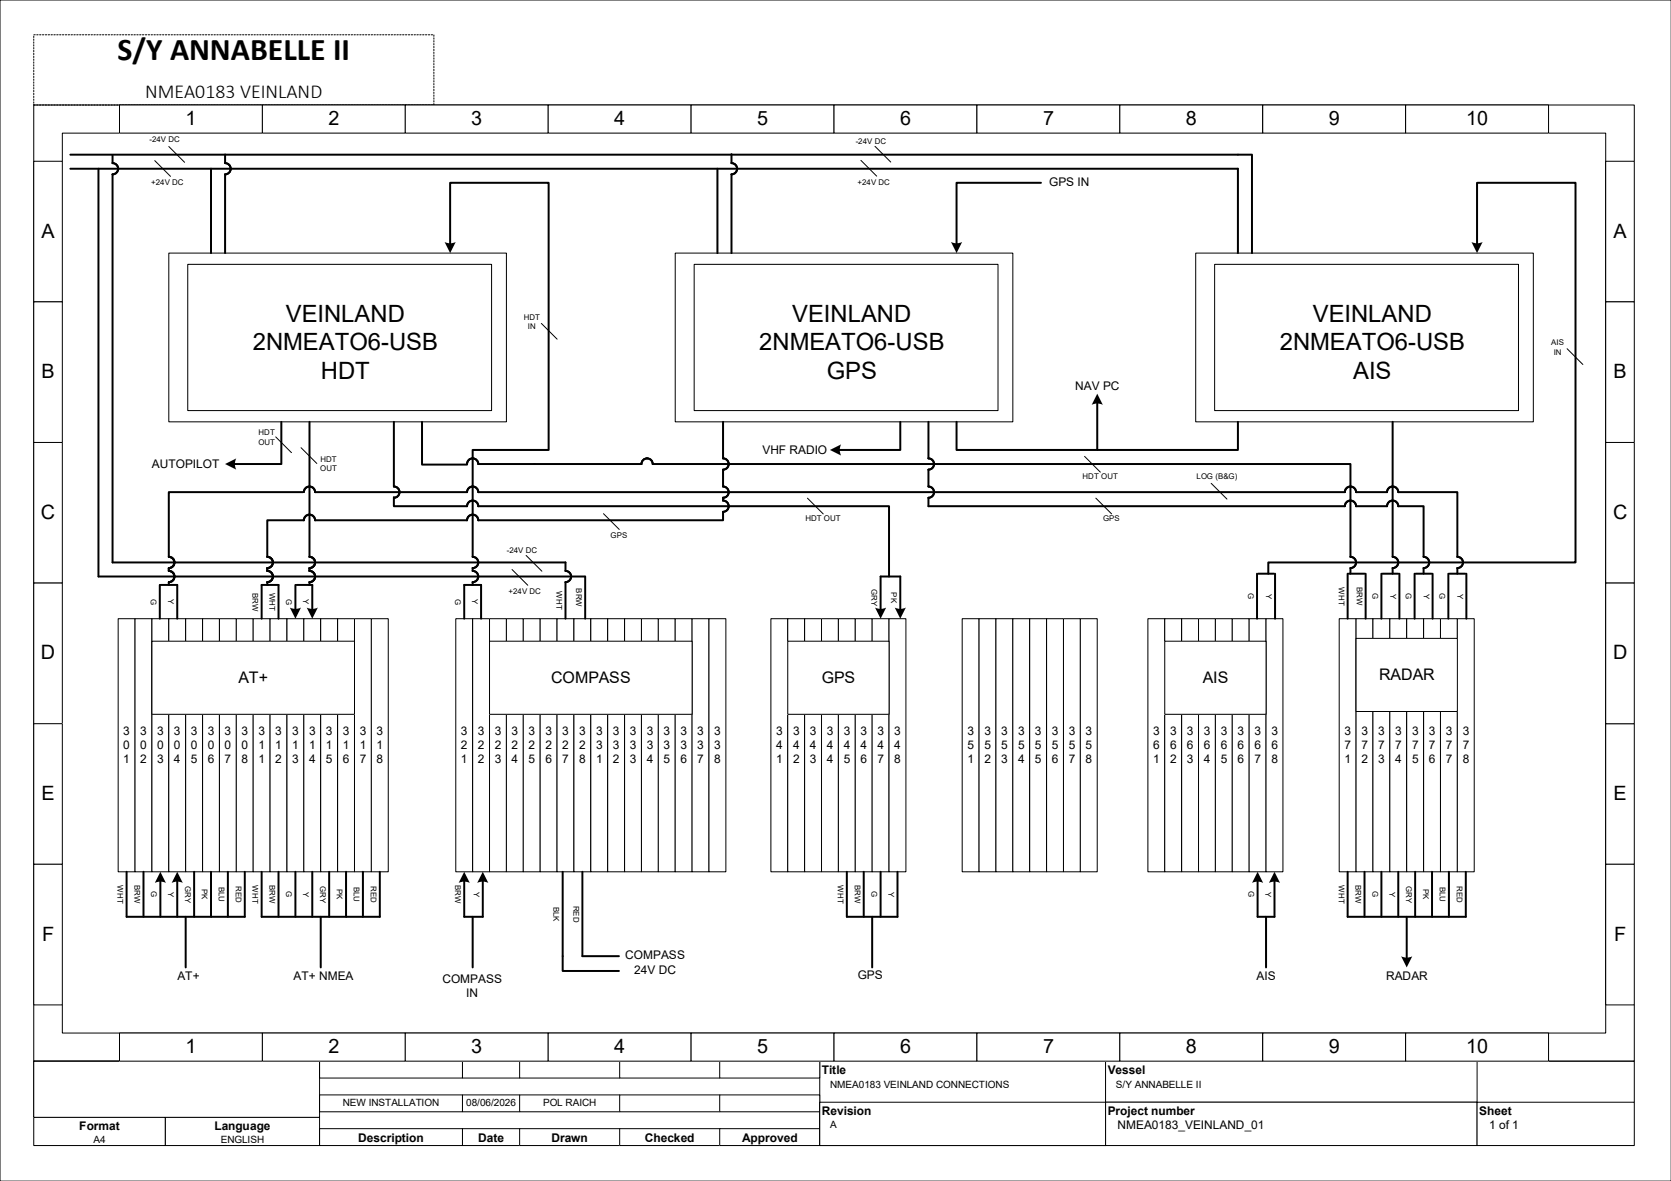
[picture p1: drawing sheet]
<svg xmlns="http://www.w3.org/2000/svg" width="297mm" height="210mm" viewBox="0 0 297 210" stroke-linecap="round" stroke-linejoin="round" font-family="sans-serif">
<path d="M0 0h297v210h-297z" fill="none" stroke="#000" stroke-width=".18"/>
<path d="M6 6.2h71.1v12.5h-71.1z" fill-rule="evenodd" fill="#fff"/>
<path d="M6 6.2h71.1v12.5h-71.1z" fill="none" stroke="#000" stroke-width=".18" stroke-dasharray=".3 .3"/>
<path d="M6 188.7h284.4v15h-284.4z" fill-rule="evenodd" fill="#fff"/>
<path d="M6 188.7h284.4v15h-284.4z" fill="none" stroke="#000" stroke-width=".18"/>
<path d="M6 188.7h50.8v10h-50.8z" fill-rule="evenodd" fill="#fff"/>
<path d="M6 188.7h50.8v10h-50.8z" fill="none" stroke="#000" stroke-width=".18"/>
<path d="M29.4 198.7h27.4v5h-27.4z" fill-rule="evenodd" fill="#fff"/>
<path d="M29.4 198.7h27.4v5h-27.4z" fill="none" stroke="#000" stroke-width=".18"/>
<path d="M6 198.7h23.4v5h-23.4z" fill-rule="evenodd" fill="#fff"/>
<path d="M6 198.7h23.4v5h-23.4z" fill="none" stroke="#000" stroke-width=".18"/>
<path d="M56.8 188.7h25.4v3h-25.4z" fill-rule="evenodd" fill="#fff"/>
<path d="M56.8 188.7h25.4v3h-25.4z" fill="none" stroke="#000" stroke-width=".18"/>
<path d="M56.8 194.7h25.4v3h-25.4z" fill-rule="evenodd" fill="#fff"/>
<path d="M56.8 194.7h25.4v3h-25.4z" fill="none" stroke="#000" stroke-width=".18"/>
<path d="M56.8 200.7h25.4v3h-25.4z" fill-rule="evenodd" fill="#fff"/>
<path d="M56.8 200.7h25.4v3h-25.4z" fill="none" stroke="#000" stroke-width=".18"/>
<path d="M82.2 188.7h10.1v3h-10.1z" fill-rule="evenodd" fill="#fff"/>
<path d="M82.2 188.7h10.1v3h-10.1z" fill="none" stroke="#000" stroke-width=".18"/>
<path d="M82.2 194.7h10.1v3h-10.1z" fill-rule="evenodd" fill="#fff"/>
<path d="M82.2 194.7h10.1v3h-10.1z" fill="none" stroke="#000" stroke-width=".18"/>
<path d="M82.2 200.7h10.1v3h-10.1z" fill-rule="evenodd" fill="#fff"/>
<path d="M82.2 200.7h10.1v3h-10.1z" fill="none" stroke="#000" stroke-width=".18"/>
<path d="M92.4 200.7h17.7v3h-17.7z" fill-rule="evenodd" fill="#fff"/>
<path d="M92.4 200.7h17.7v3h-17.7z" fill="none" stroke="#000" stroke-width=".18"/>
<path d="M92.4 194.7h17.7v3h-17.7z" fill-rule="evenodd" fill="#fff"/>
<path d="M92.4 194.7h17.7v3h-17.7z" fill="none" stroke="#000" stroke-width=".18"/>
<path d="M92.4 188.7h17.7v3h-17.7z" fill-rule="evenodd" fill="#fff"/>
<path d="M92.4 188.7h17.7v3h-17.7z" fill="none" stroke="#000" stroke-width=".18"/>
<path d="M110.1 188.7h17.8v3h-17.8z" fill-rule="evenodd" fill="#fff"/>
<path d="M110.1 188.7h17.8v3h-17.8z" fill="none" stroke="#000" stroke-width=".18"/>
<path d="M110.1 194.7h17.8v3h-17.8z" fill-rule="evenodd" fill="#fff"/>
<path d="M110.1 194.7h17.8v3h-17.8z" fill="none" stroke="#000" stroke-width=".18"/>
<path d="M110.1 200.7h17.8v3h-17.8z" fill-rule="evenodd" fill="#fff"/>
<path d="M110.1 200.7h17.8v3h-17.8z" fill="none" stroke="#000" stroke-width=".18"/>
<path d="M145.7 188.7h50.8v15h-50.8z" fill-rule="evenodd" fill="#fff"/>
<path d="M145.7 188.7h50.8v15h-50.8z" fill="none" stroke="#000" stroke-width=".18"/>
<path d="M127.9 200.7h17.8v3h-17.8z" fill-rule="evenodd" fill="#fff"/>
<path d="M127.9 200.7h17.8v3h-17.8z" fill="none" stroke="#000" stroke-width=".18"/>
<path d="M127.9 194.7h17.8v3h-17.8z" fill-rule="evenodd" fill="#fff"/>
<path d="M127.9 194.7h17.8v3h-17.8z" fill="none" stroke="#000" stroke-width=".18"/>
<path d="M127.9 188.7h17.8v3h-17.8z" fill-rule="evenodd" fill="#fff"/>
<path d="M127.9 188.7h17.8v3h-17.8z" fill="none" stroke="#000" stroke-width=".18"/>
<path d="M196.5 188.7h66v7.3h-66z" fill-rule="evenodd" fill="#fff"/>
<path d="M196.5 188.7h66v7.3h-66z" fill="none" stroke="#000" stroke-width=".18"/>
<path d="M196.5 196h66v7.7h-66z" fill-rule="evenodd" fill="#fff"/>
<path d="M196.5 196h66v7.7h-66z" fill="none" stroke="#000" stroke-width=".18"/>
<path d="M145.7 196h50.8v7.7h-50.8z" fill-rule="evenodd" fill="#fff"/>
<path d="M145.7 196h50.8v7.7h-50.8z" fill="none" stroke="#000" stroke-width=".18"/>
<path d="M262.5 196h27.9v7.7h-27.9z" fill-rule="evenodd" fill="#fff"/>
<path d="M6 18.7h284.4v170h-284.4zM11.1 23.7h274.3v160h-274.3zM262.5 196h27.9v7.7h-27.9z" fill="none" stroke="#000" stroke-width=".18"/>
<path d="M6 28.7h5.1v25h-5.1z" fill-rule="evenodd" fill="#fff"/>
<path d="M6 28.7h5.1v25h-5.1z" fill="none" stroke="#000" stroke-width=".18"/>
<path d="M21.2 18.7h25.4v5h-25.4z" fill-rule="evenodd" fill="#fff"/>
<path d="M21.2 18.7h25.4v5h-25.4z" fill="none" stroke="#000" stroke-width=".18"/>
<path d="M46.6 18.7h25.4v5h-25.4z" fill-rule="evenodd" fill="#fff"/>
<path d="M46.6 18.7h25.4v5h-25.4z" fill="none" stroke="#000" stroke-width=".18"/>
<path d="M72 18.7h25.4v5h-25.4z" fill-rule="evenodd" fill="#fff"/>
<path d="M72 18.7h25.4v5h-25.4z" fill="none" stroke="#000" stroke-width=".18"/>
<path d="M97.4 18.7h25.4v5h-25.4z" fill-rule="evenodd" fill="#fff"/>
<path d="M97.4 18.7h25.4v5h-25.4z" fill="none" stroke="#000" stroke-width=".18"/>
<path d="M122.8 18.7h25.4v5h-25.4z" fill-rule="evenodd" fill="#fff"/>
<path d="M122.8 18.7h25.4v5h-25.4z" fill="none" stroke="#000" stroke-width=".18"/>
<path d="M148.2 18.7h25.4v5h-25.4z" fill-rule="evenodd" fill="#fff"/>
<path d="M148.2 18.7h25.4v5h-25.4z" fill="none" stroke="#000" stroke-width=".18"/>
<path d="M173.6 18.7h25.4v5h-25.4z" fill-rule="evenodd" fill="#fff"/>
<path d="M173.6 18.7h25.4v5h-25.4z" fill="none" stroke="#000" stroke-width=".18"/>
<path d="M199 18.7h25.4v5h-25.4z" fill-rule="evenodd" fill="#fff"/>
<path d="M199 18.7h25.4v5h-25.4z" fill="none" stroke="#000" stroke-width=".18"/>
<path d="M224.4 18.7h25.4v5h-25.4z" fill-rule="evenodd" fill="#fff"/>
<path d="M224.4 18.7h25.4v5h-25.4z" fill="none" stroke="#000" stroke-width=".18"/>
<path d="M249.8 18.7h25.4v5h-25.4z" fill-rule="evenodd" fill="#fff"/>
<path d="M249.8 18.7h25.4v5h-25.4z" fill="none" stroke="#000" stroke-width=".18"/>
<path d="M6 53.7h5.1v25h-5.1z" fill-rule="evenodd" fill="#fff"/>
<path d="M6 53.7h5.1v25h-5.1z" fill="none" stroke="#000" stroke-width=".18"/>
<path d="M6 78.7h5.1v25h-5.1z" fill-rule="evenodd" fill="#fff"/>
<path d="M6 78.7h5.1v25h-5.1z" fill="none" stroke="#000" stroke-width=".18"/>
<path d="M6 103.7h5.1v25h-5.1z" fill-rule="evenodd" fill="#fff"/>
<path d="M6 103.7h5.1v25h-5.1z" fill="none" stroke="#000" stroke-width=".18"/>
<path d="M6 128.7h5.1v25h-5.1z" fill-rule="evenodd" fill="#fff"/>
<path d="M6 128.7h5.1v25h-5.1z" fill="none" stroke="#000" stroke-width=".18"/>
<path d="M6 153.7h5.1v25h-5.1z" fill-rule="evenodd" fill="#fff"/>
<path d="M6 153.7h5.1v25h-5.1z" fill="none" stroke="#000" stroke-width=".18"/>
<path d="M285.4 28.7h5v25h-5z" fill-rule="evenodd" fill="#fff"/>
<path d="M285.4 28.7h5v25h-5z" fill="none" stroke="#000" stroke-width=".18"/>
<path d="M285.4 128.7h5v25h-5z" fill-rule="evenodd" fill="#fff"/>
<path d="M285.4 128.7h5v25h-5z" fill="none" stroke="#000" stroke-width=".18"/>
<path d="M285.4 153.7h5v25h-5z" fill-rule="evenodd" fill="#fff"/>
<path d="M285.4 153.7h5v25h-5z" fill="none" stroke="#000" stroke-width=".18"/>
<path d="M21.2 183.7h25.4v5h-25.4z" fill-rule="evenodd" fill="#fff"/>
<path d="M21.2 183.7h25.4v5h-25.4z" fill="none" stroke="#000" stroke-width=".18"/>
<path d="M46.6 183.7h25.4v5h-25.4z" fill-rule="evenodd" fill="#fff"/>
<path d="M46.6 183.7h25.4v5h-25.4z" fill="none" stroke="#000" stroke-width=".18"/>
<path d="M72 183.7h25.4v5h-25.4z" fill-rule="evenodd" fill="#fff"/>
<path d="M72 183.7h25.4v5h-25.4z" fill="none" stroke="#000" stroke-width=".18"/>
<path d="M97.4 183.7h25.4v5h-25.4z" fill-rule="evenodd" fill="#fff"/>
<path d="M97.4 183.7h25.4v5h-25.4z" fill="none" stroke="#000" stroke-width=".18"/>
<path d="M122.8 183.7h25.4v5h-25.4z" fill-rule="evenodd" fill="#fff"/>
<path d="M122.8 183.7h25.4v5h-25.4z" fill="none" stroke="#000" stroke-width=".18"/>
<path d="M148.2 183.7h25.4v5h-25.4z" fill-rule="evenodd" fill="#fff"/>
<path d="M148.2 183.7h25.4v5h-25.4z" fill="none" stroke="#000" stroke-width=".18"/>
<path d="M173.6 183.7h25.4v5h-25.4z" fill-rule="evenodd" fill="#fff"/>
<path d="M173.6 183.7h25.4v5h-25.4z" fill="none" stroke="#000" stroke-width=".18"/>
<path d="M199 183.7h25.4v5h-25.4z" fill-rule="evenodd" fill="#fff"/>
<path d="M199 183.7h25.4v5h-25.4z" fill="none" stroke="#000" stroke-width=".18"/>
<path d="M224.4 183.7h25.4v5h-25.4z" fill-rule="evenodd" fill="#fff"/>
<path d="M224.4 183.7h25.4v5h-25.4z" fill="none" stroke="#000" stroke-width=".18"/>
<path d="M249.8 183.7h25.4v5h-25.4z" fill-rule="evenodd" fill="#fff"/>
<path d="M249.8 183.7h25.4v5h-25.4z" fill="none" stroke="#000" stroke-width=".18"/>
<path d="M285.4 53.7h5v25h-5z" fill-rule="evenodd" fill="#fff"/>
<path d="M285.4 53.7h5v25h-5z" fill="none" stroke="#000" stroke-width=".18"/>
<path d="M285.4 78.7h5v25h-5z" fill-rule="evenodd" fill="#fff"/>
<path d="M285.4 78.7h5v25h-5z" fill="none" stroke="#000" stroke-width=".18"/>
<path d="M285.4 103.7h5v25h-5z" fill-rule="evenodd" fill="#fff"/>
<path d="M285.4 103.7h5v25h-5z" fill="none" stroke="#000" stroke-width=".18"/>
<path d="M30 45h60v30h-60z" fill-rule="evenodd" fill="#fff"/>
<path d="M30 45h60v30h-60z" fill="none" stroke="#000" stroke-width=".18"/>
<path d="M33.4 47h54v26h-54z" fill-rule="evenodd" fill="#fff"/>
<path d="M33.4 47h54v26h-54z" fill="none" stroke="#000" stroke-width=".18"/>
<path d="M212.5 45h60v30h-60z" fill-rule="evenodd" fill="#fff"/>
<path d="M212.5 45h60v30h-60z" fill="none" stroke="#000" stroke-width=".18"/>
<path d="M215.9 47h54v26h-54z" fill-rule="evenodd" fill="#fff"/>
<path d="M215.9 47h54v26h-54z" fill="none" stroke="#000" stroke-width=".18"/>
<path d="M21 110h3v45h-3z" fill-rule="evenodd" fill="#fff"/>
<path d="M21 110h3v45h-3z" fill="none" stroke="#000" stroke-width=".18"/>
<path d="M24 110h3v45h-3z" fill-rule="evenodd" fill="#fff"/>
<path d="M24 110h3v45h-3z" fill="none" stroke="#000" stroke-width=".18"/>
<path d="M27 110h3v45h-3z" fill-rule="evenodd" fill="#fff"/>
<path d="M27 110h3v45h-3z" fill="none" stroke="#000" stroke-width=".18"/>
<path d="M30 110h3v45h-3z" fill-rule="evenodd" fill="#fff"/>
<path d="M30 110h3v45h-3z" fill="none" stroke="#000" stroke-width=".18"/>
<path d="M33 110h3v45h-3z" fill-rule="evenodd" fill="#fff"/>
<path d="M33 110h3v45h-3z" fill="none" stroke="#000" stroke-width=".18"/>
<path d="M36 110h3v45h-3z" fill-rule="evenodd" fill="#fff"/>
<path d="M36 110h3v45h-3z" fill="none" stroke="#000" stroke-width=".18"/>
<path d="M39 110h3v45h-3z" fill-rule="evenodd" fill="#fff"/>
<path d="M39 110h3v45h-3z" fill="none" stroke="#000" stroke-width=".18"/>
<path d="M42 110h3v45h-3z" fill-rule="evenodd" fill="#fff"/>
<path d="M42 110h3v45h-3z" fill="none" stroke="#000" stroke-width=".18"/>
<path d="M45 110h3v45h-3z" fill-rule="evenodd" fill="#fff"/>
<path d="M45 110h3v45h-3z" fill="none" stroke="#000" stroke-width=".18"/>
<path d="M48 110h3v45h-3z" fill-rule="evenodd" fill="#fff"/>
<path d="M48 110h3v45h-3z" fill="none" stroke="#000" stroke-width=".18"/>
<path d="M51 110h3v45h-3z" fill-rule="evenodd" fill="#fff"/>
<path d="M51 110h3v45h-3z" fill="none" stroke="#000" stroke-width=".18"/>
<path d="M54 110h3v45h-3z" fill-rule="evenodd" fill="#fff"/>
<path d="M54 110h3v45h-3z" fill="none" stroke="#000" stroke-width=".18"/>
<path d="M57 110h3v45h-3z" fill-rule="evenodd" fill="#fff"/>
<path d="M57 110h3v45h-3z" fill="none" stroke="#000" stroke-width=".18"/>
<path d="M60 110h3v45h-3z" fill-rule="evenodd" fill="#fff"/>
<path d="M60 110h3v45h-3z" fill="none" stroke="#000" stroke-width=".18"/>
<path d="M63 110h3v45h-3z" fill-rule="evenodd" fill="#fff"/>
<path d="M63 110h3v45h-3z" fill="none" stroke="#000" stroke-width=".18"/>
<path d="M66 110h3v45h-3z" fill-rule="evenodd" fill="#fff"/>
<path d="M66 110h3v45h-3z" fill="none" stroke="#000" stroke-width=".18"/>
<path d="M81 110h3v45h-3z" fill-rule="evenodd" fill="#fff"/>
<path d="M81 110h3v45h-3z" fill="none" stroke="#000" stroke-width=".18"/>
<path d="M84 110h3v45h-3z" fill-rule="evenodd" fill="#fff"/>
<path d="M84 110h3v45h-3z" fill="none" stroke="#000" stroke-width=".18"/>
<path d="M87 110h3v45h-3z" fill-rule="evenodd" fill="#fff"/>
<path d="M87 110h3v45h-3z" fill="none" stroke="#000" stroke-width=".18"/>
<path d="M90 110h3v45h-3z" fill-rule="evenodd" fill="#fff"/>
<path d="M90 110h3v45h-3z" fill="none" stroke="#000" stroke-width=".18"/>
<path d="M93 110h3v45h-3z" fill-rule="evenodd" fill="#fff"/>
<path d="M93 110h3v45h-3z" fill="none" stroke="#000" stroke-width=".18"/>
<path d="M96 110h3v45h-3z" fill-rule="evenodd" fill="#fff"/>
<path d="M96 110h3v45h-3z" fill="none" stroke="#000" stroke-width=".18"/>
<path d="M99 110h3v45h-3z" fill-rule="evenodd" fill="#fff"/>
<path d="M99 110h3v45h-3z" fill="none" stroke="#000" stroke-width=".18"/>
<path d="M102 110h3v45h-3z" fill-rule="evenodd" fill="#fff"/>
<path d="M102 110h3v45h-3z" fill="none" stroke="#000" stroke-width=".18"/>
<path d="M105 110h3v45h-3z" fill-rule="evenodd" fill="#fff"/>
<path d="M105 110h3v45h-3z" fill="none" stroke="#000" stroke-width=".18"/>
<path d="M108 110h3v45h-3z" fill-rule="evenodd" fill="#fff"/>
<path d="M108 110h3v45h-3z" fill="none" stroke="#000" stroke-width=".18"/>
<path d="M111 110h3v45h-3z" fill-rule="evenodd" fill="#fff"/>
<path d="M111 110h3v45h-3z" fill="none" stroke="#000" stroke-width=".18"/>
<path d="M114 110h3v45h-3z" fill-rule="evenodd" fill="#fff"/>
<path d="M114 110h3v45h-3z" fill="none" stroke="#000" stroke-width=".18"/>
<path d="M117 110h3v45h-3z" fill-rule="evenodd" fill="#fff"/>
<path d="M117 110h3v45h-3z" fill="none" stroke="#000" stroke-width=".18"/>
<path d="M120 110h3v45h-3z" fill-rule="evenodd" fill="#fff"/>
<path d="M120 110h3v45h-3z" fill="none" stroke="#000" stroke-width=".18"/>
<path d="M123 110h3v45h-3z" fill-rule="evenodd" fill="#fff"/>
<path d="M123 110h3v45h-3z" fill="none" stroke="#000" stroke-width=".18"/>
<path d="M126 110h3v45h-3z" fill-rule="evenodd" fill="#fff"/>
<path d="M126 110h3v45h-3z" fill="none" stroke="#000" stroke-width=".18"/>
<path d="M137 110h3v45h-3z" fill-rule="evenodd" fill="#fff"/>
<path d="M137 110h3v45h-3z" fill="none" stroke="#000" stroke-width=".18"/>
<path d="M140 110h3v45h-3z" fill-rule="evenodd" fill="#fff"/>
<path d="M140 110h3v45h-3z" fill="none" stroke="#000" stroke-width=".18"/>
<path d="M143 110h3v45h-3z" fill-rule="evenodd" fill="#fff"/>
<path d="M143 110h3v45h-3z" fill="none" stroke="#000" stroke-width=".18"/>
<path d="M146 110h3v45h-3z" fill-rule="evenodd" fill="#fff"/>
<path d="M146 110h3v45h-3z" fill="none" stroke="#000" stroke-width=".18"/>
<path d="M149 110h3v45h-3z" fill-rule="evenodd" fill="#fff"/>
<path d="M149 110h3v45h-3z" fill="none" stroke="#000" stroke-width=".18"/>
<path d="M152 110h3v45h-3z" fill-rule="evenodd" fill="#fff"/>
<path d="M152 110h3v45h-3z" fill="none" stroke="#000" stroke-width=".18"/>
<path d="M155 110h3v45h-3z" fill-rule="evenodd" fill="#fff"/>
<path d="M155 110h3v45h-3z" fill="none" stroke="#000" stroke-width=".18"/>
<path d="M158 110h3v45h-3z" fill-rule="evenodd" fill="#fff"/>
<path d="M158 110h3v45h-3z" fill="none" stroke="#000" stroke-width=".18"/>
<path d="M171 110h3v45h-3z" fill-rule="evenodd" fill="#fff"/>
<path d="M171 110h3v45h-3z" fill="none" stroke="#000" stroke-width=".18"/>
<path d="M174 110h3v45h-3z" fill-rule="evenodd" fill="#fff"/>
<path d="M174 110h3v45h-3z" fill="none" stroke="#000" stroke-width=".18"/>
<path d="M177 110h3v45h-3z" fill-rule="evenodd" fill="#fff"/>
<path d="M177 110h3v45h-3z" fill="none" stroke="#000" stroke-width=".18"/>
<path d="M180 110h3v45h-3z" fill-rule="evenodd" fill="#fff"/>
<path d="M180 110h3v45h-3z" fill="none" stroke="#000" stroke-width=".18"/>
<path d="M183 110h3v45h-3z" fill-rule="evenodd" fill="#fff"/>
<path d="M183 110h3v45h-3z" fill="none" stroke="#000" stroke-width=".18"/>
<path d="M186 110h3v45h-3z" fill-rule="evenodd" fill="#fff"/>
<path d="M186 110h3v45h-3z" fill="none" stroke="#000" stroke-width=".18"/>
<path d="M189 110h3v45h-3z" fill-rule="evenodd" fill="#fff"/>
<path d="M189 110h3v45h-3z" fill="none" stroke="#000" stroke-width=".18"/>
<path d="M192 110h3v45h-3z" fill-rule="evenodd" fill="#fff"/>
<path d="M192 110h3v45h-3z" fill="none" stroke="#000" stroke-width=".18"/>
<path d="M204 110h3v45h-3z" fill-rule="evenodd" fill="#fff"/>
<path d="M204 110h3v45h-3z" fill="none" stroke="#000" stroke-width=".18"/>
<path d="M207 110h3v45h-3z" fill-rule="evenodd" fill="#fff"/>
<path d="M207 110h3v45h-3z" fill="none" stroke="#000" stroke-width=".18"/>
<path d="M210 110h3v45h-3z" fill-rule="evenodd" fill="#fff"/>
<path d="M210 110h3v45h-3z" fill="none" stroke="#000" stroke-width=".18"/>
<path d="M213 110h3v45h-3z" fill-rule="evenodd" fill="#fff"/>
<path d="M213 110h3v45h-3z" fill="none" stroke="#000" stroke-width=".18"/>
<path d="M216 110h3v45h-3z" fill-rule="evenodd" fill="#fff"/>
<path d="M216 110h3v45h-3z" fill="none" stroke="#000" stroke-width=".18"/>
<path d="M219 110h3v45h-3z" fill-rule="evenodd" fill="#fff"/>
<path d="M219 110h3v45h-3z" fill="none" stroke="#000" stroke-width=".18"/>
<path d="M222 110h3v45h-3z" fill-rule="evenodd" fill="#fff"/>
<path d="M222 110h3v45h-3z" fill="none" stroke="#000" stroke-width=".18"/>
<path d="M225 110h3v45h-3z" fill-rule="evenodd" fill="#fff"/>
<path d="M225 110h3v45h-3z" fill="none" stroke="#000" stroke-width=".18"/>
<path d="M238 110h3v45h-3z" fill-rule="evenodd" fill="#fff"/>
<path d="M238 110h3v45h-3z" fill="none" stroke="#000" stroke-width=".18"/>
<path d="M241 110h3v45h-3z" fill-rule="evenodd" fill="#fff"/>
<path d="M241 110h3v45h-3z" fill="none" stroke="#000" stroke-width=".18"/>
<path d="M244 110h3v45h-3z" fill-rule="evenodd" fill="#fff"/>
<path d="M244 110h3v45h-3z" fill="none" stroke="#000" stroke-width=".18"/>
<path d="M247 110h3v45h-3z" fill-rule="evenodd" fill="#fff"/>
<path d="M247 110h3v45h-3z" fill="none" stroke="#000" stroke-width=".18"/>
<path d="M250 110h3v45h-3z" fill-rule="evenodd" fill="#fff"/>
<path d="M250 110h3v45h-3z" fill="none" stroke="#000" stroke-width=".18"/>
<path d="M253 110h3v45h-3z" fill-rule="evenodd" fill="#fff"/>
<path d="M253 110h3v45h-3z" fill="none" stroke="#000" stroke-width=".18"/>
<path d="M256 110h3v45h-3z" fill-rule="evenodd" fill="#fff"/>
<path d="M256 110h3v45h-3z" fill="none" stroke="#000" stroke-width=".18"/>
<path d="M259 110h3v45h-3z" fill-rule="evenodd" fill="#fff"/>
<path d="M259 110h3v45h-3z" fill="none" stroke="#000" stroke-width=".18"/>
<path d="M27 114h36v13h-36z" fill-rule="evenodd" fill="#fff"/>
<path d="M27 114h36v13h-36z" fill="none" stroke="#000" stroke-width=".18"/>
<path d="M87 114h36v13h-36z" fill-rule="evenodd" fill="#fff"/>
<path d="M87 114h36v13h-36z" fill="none" stroke="#000" stroke-width=".18"/>
<path d="M140 114h18v13h-18z" fill-rule="evenodd" fill="#fff"/>
<path d="M140 114h18v13h-18z" fill="none" stroke="#000" stroke-width=".18"/>
<path d="M207 114h18v13h-18z" fill-rule="evenodd" fill="#fff"/>
<path d="M207 114h18v13h-18z" fill="none" stroke="#000" stroke-width=".18"/>
<path d="M241 113.5h18v13h-18z" fill-rule="evenodd" fill="#fff"/>
<path d="M241 113.5h18v13h-18z" fill="none" stroke="#000" stroke-width=".18"/>
<path d="M84 99a.99 .99 0 0 1 1 1 .99 .99 0 0 1-1 1v.5a1 1 0 0 1 1 1 1 1 0 0 1-1 1M82.5 104v6" fill="none" stroke="#000" stroke-width=".35"/>
<path d="M80.5 106.5h1.6v1h-1.6z" fill-rule="evenodd" fill="#fff"/>
<path d="M247.5 75v24a1 1 0 0 1 1 1 1 1 0 0 1-1 1M95 82.5h19a1 1 0 0 1 1-1 1 1 0 0 1 1 1h124v16.5a1 1 0 0 1 1 1 1 1 0 0 1-1 1M52.5 104v4.5M84 103.5v.5" fill="none" stroke="#000" stroke-width=".35"/>
<path d="M51.5 108a2.21 2.21 0 0 0 2 0l-1 2z" fill-rule="evenodd" fill="#000"/>
<path d="M50.5 106.5h1.6v1h-1.6z" fill-rule="evenodd" fill="#fff"/>
<path d="M55.5 104v4.5" fill="none" stroke="#000" stroke-width=".35"/>
<path d="M54.5 108a2.21 2.21 0 0 0 2 0l-1 2z" fill-rule="evenodd" fill="#000"/>
<path d="M53.5 106.5h1.6v1h-1.6z" fill-rule="evenodd" fill="#fff"/>
<path d="M50 75v7.5h-8.5M55 75v24a1 1 0 0 1 1 1 1 1 0 0 1-1 1M53.8 87.5h-23.8v11.5a1 1 0 0 1 1 1 1 1 0 0 1-1 1M54 87.5a1 1 0 0 1 1-1 1 1 0 0 1 1 1M83 87.5a1 1 0 0 1 1-1 1 1 0 0 1 1 1M239 87.5a1 1 0 0 1 1-1 1 1 0 0 1 1 1M246.5 87.5a1 1 0 0 1 1-1 1 1 0 0 1 1 1M259 99a1 1 0 0 1 1 1 1 1 0 0 1-1 1M30 101v.5a1 1 0 0 1 1 1 1 1 0 0 1-1 1M31.5 104v6M52.7 104h2.8M55 101v.5a1 1 0 0 1 1 1 1 1 0 0 1-1 1" fill="none" stroke="#000" stroke-width=".35"/>
<path d="M40 82.5l2-1a2.19 2.19 0 0 0 0 2z" fill-rule="evenodd" fill="#000"/>
<path d="M29.5 106.5h1.6v1h-1.6z" fill-rule="evenodd" fill="#fff"/>
<path d="M56 87.5h27M85 87.5h154M241 87.5h5.5M248.5 87.5h10.5v11.5M100 155v15" fill="none" stroke="#000" stroke-width=".35"/>
<path d="M98 161.2h1.6v2.6h-1.6z" fill-rule="evenodd" fill="#fff"/>
<path d="M80 43.5v-11h17.5v47.5h-13.5v19M75 75v7.6h8M83 82.5a1 1 0 0 1 1-1 1 1 0 0 1 1 1h10M100 170v2.6h10" fill="none" stroke="#000" stroke-width=".35"/>
<path d="M96.2 57.5l2.8 2.8" fill="none" stroke="#000" stroke-width=".18"/>
<path d="M79 43a2.21 2.21 0 0 0 2 0l-1 2z" fill-rule="evenodd" fill="#000"/>
<path d="M120 45h60v30h-60z" fill-rule="evenodd" fill="#fff"/>
<path d="M120 45h60v30h-60z" fill="none" stroke="#000" stroke-width=".18"/>
<path d="M123.4 47h54v26h-54z" fill-rule="evenodd" fill="#fff"/>
<path d="M123.4 47h54v26h-54z" fill="none" stroke="#000" stroke-width=".18"/>
<path d="M12.5 27.5h210v17.5M12.5 30h207.5v15M17.5 30v72.5M20 27.6v1.4M20 31v69M37.5 30v15M40 27.5v1.5a1 1 0 0 1 1 1 1 1 0 0 1-1 1v14M127.5 30v15M130 27.4v1.6a1 1 0 0 1 1 1 1 1 0 0 1-1 1v14M82.5 156.5v6.5" fill="none" stroke="#000" stroke-width=".35"/>
<path d="M82.5 155l1 2a2.21 2.21 0 0 0-2 0z" fill-rule="evenodd" fill="#000"/>
<path d="M80.5 157.4h1.6v3.2h-1.6z" fill-rule="evenodd" fill="#fff"/>
<path d="M85.8 156.5v6.5" fill="none" stroke="#000" stroke-width=".35"/>
<path d="M85.8 155l1 2a2.21 2.21 0 0 0-2 0z" fill-rule="evenodd" fill="#000"/>
<path d="M83.8 158.5h1.6v1h-1.6z" fill-rule="evenodd" fill="#fff"/>
<path d="M49.5 155v8M82.5 163h3.3M84 163v9" fill="none" stroke="#000" stroke-width=".35"/>
<path d="M47.5 157.4h1.6v3.2h-1.6z" fill-rule="evenodd" fill="#fff"/>
<path d="M55.5 155v8" fill="none" stroke="#000" stroke-width=".35"/>
<path d="M53.5 158.5h1.6v1h-1.6z" fill-rule="evenodd" fill="#fff"/>
<path d="M58.5 155v8" fill="none" stroke="#000" stroke-width=".35"/>
<path d="M56.5 157.5h1.6v3h-1.6z" fill-rule="evenodd" fill="#fff"/>
<path d="M61.5 155v8" fill="none" stroke="#000" stroke-width=".35"/>
<path d="M59.5 158.1h1.6v1.8h-1.6z" fill-rule="evenodd" fill="#fff"/>
<path d="M64.5 155v8" fill="none" stroke="#000" stroke-width=".35"/>
<path d="M62.5 157.6h1.6v2.8h-1.6z" fill-rule="evenodd" fill="#fff"/>
<path d="M67.5 155v8" fill="none" stroke="#000" stroke-width=".35"/>
<path d="M65.5 157.5h1.6v3h-1.6z" fill-rule="evenodd" fill="#fff"/>
<path d="M46.5 155v8" fill="none" stroke="#000" stroke-width=".35"/>
<path d="M44.5 157.4h1.6v3.2h-1.6z" fill-rule="evenodd" fill="#fff"/>
<path d="M52.5 155v8" fill="none" stroke="#000" stroke-width=".35"/>
<path d="M50.5 158.4h1.6v1.1h-1.6z" fill-rule="evenodd" fill="#fff"/>
<path d="M25.5 155v8M33 163v9M46.5 163h21M57 163v9" fill="none" stroke="#000" stroke-width=".35"/>
<path d="M23.5 157.4h1.6v3.2h-1.6z" fill-rule="evenodd" fill="#fff"/>
<path d="M31.5 156.5v6.5" fill="none" stroke="#000" stroke-width=".35"/>
<path d="M31.5 155l1 2a2.21 2.21 0 0 0-2 0z" fill-rule="evenodd" fill="#000"/>
<path d="M29.5 158.5h1.6v1h-1.6z" fill-rule="evenodd" fill="#fff"/>
<path d="M34.5 155v8" fill="none" stroke="#000" stroke-width=".35"/>
<path d="M32.5 157.5h1.6v3h-1.6z" fill-rule="evenodd" fill="#fff"/>
<path d="M37.5 155v8" fill="none" stroke="#000" stroke-width=".35"/>
<path d="M35.5 158.1h1.6v1.8h-1.6z" fill-rule="evenodd" fill="#fff"/>
<path d="M40.5 155v8" fill="none" stroke="#000" stroke-width=".35"/>
<path d="M38.5 157.6h1.6v2.8h-1.6z" fill-rule="evenodd" fill="#fff"/>
<path d="M43.5 155v8" fill="none" stroke="#000" stroke-width=".35"/>
<path d="M41.5 157.5h1.6v3h-1.6z" fill-rule="evenodd" fill="#fff"/>
<path d="M22.5 155v8" fill="none" stroke="#000" stroke-width=".35"/>
<path d="M20.5 157.4h1.6v3.2h-1.6z" fill-rule="evenodd" fill="#fff"/>
<path d="M28.5 156.5v6.5" fill="none" stroke="#000" stroke-width=".35"/>
<path d="M28.5 155l1 2a2.21 2.21 0 0 0-2 0z" fill-rule="evenodd" fill="#000"/>
<path d="M26.5 158.4h1.6v1.1h-1.6z" fill-rule="evenodd" fill="#fff"/>
<path d="M103.5 155v15h6.5M22.5 163h21" fill="none" stroke="#000" stroke-width=".35"/>
<path d="M101.5 161h1.6v3h-1.6z" fill-rule="evenodd" fill="#fff"/>
<path d="M70 75v11.5a1 1 0 0 1 1 1 1 1 0 0 1-1 1M70 88.4v1.6h13a1 1 0 0 1 1-1 1 1 0 0 1 1 1M156.5 102.5v6" fill="none" stroke="#000" stroke-width=".35"/>
<path d="M155.5 108a2.21 2.21 0 0 0 2 0l-1 2z" fill-rule="evenodd" fill="#000"/>
<path d="M154.5 104.7h1.6v3.1h-1.6z" fill-rule="evenodd" fill="#fff"/>
<path d="M160 102.5v6" fill="none" stroke="#000" stroke-width=".35"/>
<path d="M159 108a2.21 2.21 0 0 0 2 0l-1 2z" fill-rule="evenodd" fill="#000"/>
<path d="M158 105.3h1.6v1.9h-1.6z" fill-rule="evenodd" fill="#fff"/>
<path d="M85 90h73v12.5M156.5 102.5h3.5M150.5 155v8" fill="none" stroke="#000" stroke-width=".35"/>
<path d="M148.5 157.4h1.6v3.2h-1.6z" fill-rule="evenodd" fill="#fff"/>
<path d="M153.5 155v8" fill="none" stroke="#000" stroke-width=".35"/>
<path d="M151.5 157.4h1.6v3.2h-1.6z" fill-rule="evenodd" fill="#fff"/>
<path d="M156.5 155v8" fill="none" stroke="#000" stroke-width=".35"/>
<path d="M154.5 158.4h1.6v1.1h-1.6z" fill-rule="evenodd" fill="#fff"/>
<path d="M159.5 155v8" fill="none" stroke="#000" stroke-width=".35"/>
<path d="M157.5 158.5h1.6v1h-1.6z" fill-rule="evenodd" fill="#fff"/>
<path d="M47.5 99a1 1 0 0 1 1 1 1 1 0 0 1-1 1M54 92.5a1 1 0 0 1 1-1 1 1 0 0 1 1 1M83 92.5a1 1 0 0 1 1-1 1 1 0 0 1 1 1M128.5 81.5a1 1 0 0 1 1 1 1 1 0 0 1-1 1M128.5 86.5a1 1 0 0 1 1 1 1 1 0 0 1-1 1M128.5 89a1 1 0 0 1 1 1 1 1 0 0 1-1 1M46.5 104v6M47.5 101v.5a1 1 0 0 1 1 1 1 1 0 0 1-1 1M150.5 163h9M155 163v9" fill="none" stroke="#000" stroke-width=".35"/>
<path d="M44.5 105.4h1.6v3.2h-1.6z" fill-rule="evenodd" fill="#fff"/>
<path d="M49.5 104v6" fill="none" stroke="#000" stroke-width=".35"/>
<path d="M47.5 105.4h1.6v3.2h-1.6z" fill-rule="evenodd" fill="#fff"/>
<path d="M128.5 75v6.5M54 92.5h-6.5v6.5M56 92.5h27M128.5 91v1.5h-43.5M128.5 83.5v3M128.5 88.5v.5M28.4 104v6M46.5 104h3M47.5 103.5v.5" fill="none" stroke="#000" stroke-width=".35"/>
<path d="M26.4 106.5h1.6v1h-1.6z" fill-rule="evenodd" fill="#fff"/>
<path d="M20 100h80.5v1.5a1 1 0 0 1 1 1 1 1 0 0 1-1 1v6.5M28.5 104h3M30 103.5v.5M55 103.5v.4" fill="none" stroke="#000" stroke-width=".35"/>
<path d="M98.5 105.1h1.6v3.3h-1.6z" fill-rule="evenodd" fill="#fff"/>
<path d="M20 29a1 1 0 0 1 1 1 1 1 0 0 1-1 1M223.5 156.5v6.5" fill="none" stroke="#000" stroke-width=".35"/>
<path d="M223.5 155l1 2a2.21 2.21 0 0 0-2 0z" fill-rule="evenodd" fill="#000"/>
<path d="M221.5 158.4h1.6v1.1h-1.6z" fill-rule="evenodd" fill="#fff"/>
<path d="M226.5 156.5v6.5" fill="none" stroke="#000" stroke-width=".35"/>
<path d="M226.5 155l1 2a2.21 2.21 0 0 0-2 0z" fill-rule="evenodd" fill="#000"/>
<path d="M224.5 158.5h1.6v1h-1.6z" fill-rule="evenodd" fill="#fff"/>
<path d="M185 32.5h-15v11M160 75v5h-11M165 75v6.5a1 1 0 0 1 1 1 1 1 0 0 1-1 1v3a1 1 0 0 1 1 1 1 1 0 0 1-1 1v1.5h74a1 1 0 0 1 1-1 1 1 0 0 1 1 1h5.5a1 1 0 0 1 1-1 1 1 0 0 1 1 1h4.5v9a1 1 0 0 1 1 1 1 1 0 0 1-1 1M195 71.5v8.5h-25v-5M220 75v5h-25M257.5 155v8M223.5 163h3M225 163v9" fill="none" stroke="#000" stroke-width=".35"/>
<g fill="#000">
<path d="M169 43a2.21 2.21 0 0 0 2 0l-1 2z" fill-rule="evenodd"/>
<path d="M147.5 80l2-1a2.21 2.21 0 0 0 0 2z" fill-rule="evenodd"/>
<path d="M195 70l1 2a2.19 2.19 0 0 0-2 0z" fill-rule="evenodd"/>
</g>
<path d="M255.5 157.6h1.6v2.8h-1.6z" fill-rule="evenodd" fill="#fff"/>
<path d="M260.5 155v8" fill="none" stroke="#000" stroke-width=".35"/>
<path d="M258.5 157.5h1.6v3h-1.6z" fill-rule="evenodd" fill="#fff"/>
<path d="M251.5 155v8" fill="none" stroke="#000" stroke-width=".35"/>
<path d="M249.5 157.5h1.6v3h-1.6z" fill-rule="evenodd" fill="#fff"/>
<path d="M254.5 155v8" fill="none" stroke="#000" stroke-width=".35"/>
<path d="M252.5 158.1h1.6v1.8h-1.6z" fill-rule="evenodd" fill="#fff"/>
<path d="M245.5 155v8" fill="none" stroke="#000" stroke-width=".35"/>
<path d="M243.5 158.4h1.6v1.1h-1.6z" fill-rule="evenodd" fill="#fff"/>
<path d="M248.5 155v8" fill="none" stroke="#000" stroke-width=".35"/>
<path d="M246.5 158.5h1.6v1h-1.6z" fill-rule="evenodd" fill="#fff"/>
<path d="M239.5 155v8" fill="none" stroke="#000" stroke-width=".35"/>
<path d="M237.5 157.4h1.6v3.2h-1.6z" fill-rule="evenodd" fill="#fff"/>
<path d="M242.5 155v8" fill="none" stroke="#000" stroke-width=".35"/>
<path d="M240.5 157.4h1.6v3.2h-1.6z" fill-rule="evenodd" fill="#fff"/>
<path d="M262.5 43.5v-11h17.5v67.5h-54.6v2M17.5 102.5h86.4M104 102.5v7.5M239.5 163h21M250 163v7.5" fill="none" stroke="#000" stroke-width=".35"/>
<g fill="#000">
<path d="M261.5 43a2.21 2.21 0 0 0 2 0l-1 2z" fill-rule="evenodd"/>
<path d="M249 170a2.21 2.21 0 0 0 2 0l-1 2z" fill-rule="evenodd"/>
</g>
<path d="M27.5 28.6l2.8 2.8M30 26.1l2.8 2.8M53.5 79.6l2.8 2.8M278.5 62l2.8 2.8M93.5 98.8l2.8 2.8M143.5 88.6l2.8 2.8M192.8 81.1l2.8 2.8M194.8 88.6l2.8 2.8M215.3 85.9l2.8 2.8M91 101.3l2.8 2.8" fill="none" stroke="#000" stroke-width=".18"/>
<path d="M102 104.6h1.6v3.3h-1.6z" fill-rule="evenodd" fill="#fff"/>
<path d="M153 28.5l2.8 2.8M155.5 26l2.8 2.8M49 77.7l2.8 2.8M107.3 91.3l2.8 2.8" fill="none" stroke="#000" stroke-width=".18"/>
<path d="M85.5 104v6" fill="none" stroke="#000" stroke-width=".35"/>
<path d="M83.5 106.5h1.6v1h-1.6z" fill-rule="evenodd" fill="#fff"/>
<path d="M82.5 104h3M223.4 102v8" fill="none" stroke="#000" stroke-width=".35"/>
<path d="M221.4 105.5h1.6v1h-1.6z" fill-rule="evenodd" fill="#fff"/>
<path d="M226.6 102v8" fill="none" stroke="#000" stroke-width=".35"/>
<path d="M224.6 105.5h1.6v1h-1.6z" fill-rule="evenodd" fill="#fff"/>
<path d="M223.6 102h2.8M239.5 102v8" fill="none" stroke="#000" stroke-width=".35"/>
<path d="M237.5 104.4h1.6v3.2h-1.6z" fill-rule="evenodd" fill="#fff"/>
<path d="M242.7 102v8" fill="none" stroke="#000" stroke-width=".35"/>
<path d="M240.7 104.4h1.6v3.2h-1.6z" fill-rule="evenodd" fill="#fff"/>
<path d="M239.7 102h2.8M245.5 102v8" fill="none" stroke="#000" stroke-width=".35"/>
<path d="M243.5 105.5h1.6v1h-1.6z" fill-rule="evenodd" fill="#fff"/>
<path d="M248.7 102v8" fill="none" stroke="#000" stroke-width=".35"/>
<path d="M246.7 105.5h1.6v1h-1.6z" fill-rule="evenodd" fill="#fff"/>
<path d="M245.7 102h2.8M251.4 102v8" fill="none" stroke="#000" stroke-width=".35"/>
<path d="M249.4 105.5h1.6v1h-1.6z" fill-rule="evenodd" fill="#fff"/>
<path d="M254.6 102v8" fill="none" stroke="#000" stroke-width=".35"/>
<path d="M252.6 105.5h1.6v1h-1.6z" fill-rule="evenodd" fill="#fff"/>
<path d="M251.6 102h2.8M257.4 102v8" fill="none" stroke="#000" stroke-width=".35"/>
<path d="M255.4 105.5h1.6v1h-1.6z" fill-rule="evenodd" fill="#fff"/>
<path d="M260.6 102v8" fill="none" stroke="#000" stroke-width=".35"/>
<path d="M258.6 105.5h1.6v1h-1.6z" fill-rule="evenodd" fill="#fff"/>
<path d="M240 101v1M247.5 101v1M253 101v1M257.6 102h2.8M259 101v1" fill="none" stroke="#000" stroke-width=".35"/>
<text font-size="5.6" x="20.9" y="10.7">S/Y ANNABELLE II</text>
<g font-size="4.2">
<text x="50.8" y="57.2">VEINLAND</text>
<text x="140.8" y="57.2">VEINLAND</text>
<text x="233.3" y="57.2">VEINLAND</text>
<text x="44.9" y="62.3">2NMEATO6-USB</text>
<text x="134.9" y="62.3">2NMEATO6-USB</text>
<text x="227.4" y="62.3">2NMEATO6-USB</text>
<text x="57" y="67.4">HDT</text>
<text x="146.9" y="67.4">GPS</text>
<text x="240.5" y="67.4">AIS</text>
</g>
<g font-size="3.5">
<text x="25.8" y="17.5">NMEA0183 VEINLAND</text>
<text x="33" y="22.2">1</text>
<text x="58.4" y="22.2">2</text>
<text x="83.8" y="22.2">3</text>
<text x="109.2" y="22.2">4</text>
<text x="134.6" y="22.2">5</text>
<text x="160" y="22.2">6</text>
<text x="185.4" y="22.2">7</text>
<text x="210.8" y="22.2">8</text>
<text x="236.2" y="22.2">9</text>
<text x="260.6" y="22.2">10</text>
<text x="7.4" y="42.2">A</text>
<text x="286.8" y="42.2">A</text>
<text x="7.4" y="67.2">B</text>
<text x="286.8" y="67.2">B</text>
<text x="7.3" y="92.2">C</text>
<text x="286.7" y="92.2">C</text>
<text x="7.3" y="117.2">D</text>
<text x="286.7" y="117.2">D</text>
<text x="7.4" y="142.3">E</text>
<text x="286.8" y="142.3">E</text>
<text x="7.5" y="167.3">F</text>
<text x="286.9" y="167.3">F</text>
<text x="33" y="187.2">1</text>
<text x="58.4" y="187.2">2</text>
<text x="83.8" y="187.2">3</text>
<text x="109.2" y="187.2">4</text>
<text x="134.6" y="187.2">5</text>
<text x="160" y="187.2">6</text>
<text x="185.4" y="187.2">7</text>
<text x="210.8" y="187.2">8</text>
<text x="236.2" y="187.2">9</text>
<text x="260.6" y="187.2">10</text>
</g>
<g font-size="2.8">
<text x="42.4" y="121.4">AT+</text>
<text x="98" y="121.4">COMPASS</text>
<text x="146" y="121.4">GPS</text>
<text x="213.8" y="121.4">AIS</text>
<text x="245.1" y="120.9">RADAR</text>
</g>
<g font-size="2.1">
<text x="186.4" y="33.1">GPS IN</text>
<text x="191.1" y="69.4">NAV PC</text>
<text x="27" y="83.1">AUTOPILOT</text>
<text x="135.5" y="80.7">VHF RADIO</text>
<text x="21.9" y="130.6">3</text>
<text x="24.9" y="130.6">3</text>
<text x="27.9" y="130.6">3</text>
<text x="30.9" y="130.6">3</text>
<text x="33.9" y="130.6">3</text>
<text x="36.9" y="130.6">3</text>
<text x="39.9" y="130.6">3</text>
<text x="42.9" y="130.6">3</text>
<text x="45.9" y="130.6">3</text>
<text x="48.9" y="130.6">3</text>
<text x="51.9" y="130.6">3</text>
<text x="54.9" y="130.6">3</text>
<text x="57.9" y="130.6">3</text>
<text x="60.9" y="130.6">3</text>
<text x="63.9" y="130.6">3</text>
<text x="66.9" y="130.6">3</text>
<text x="81.9" y="130.6">3</text>
<text x="84.9" y="130.6">3</text>
<text x="87.9" y="130.6">3</text>
<text x="90.9" y="130.6">3</text>
<text x="93.9" y="130.6">3</text>
<text x="96.9" y="130.6">3</text>
<text x="99.9" y="130.6">3</text>
<text x="102.9" y="130.6">3</text>
<text x="105.9" y="130.6">3</text>
<text x="108.9" y="130.6">3</text>
<text x="111.9" y="130.6">3</text>
<text x="114.9" y="130.6">3</text>
<text x="117.9" y="130.6">3</text>
<text x="120.9" y="130.6">3</text>
<text x="123.9" y="130.6">3</text>
<text x="126.9" y="130.6">3</text>
<text x="137.9" y="130.6">3</text>
<text x="140.9" y="130.6">3</text>
<text x="143.9" y="130.6">3</text>
<text x="146.9" y="130.6">3</text>
<text x="149.9" y="130.6">3</text>
<text x="152.9" y="130.6">3</text>
<text x="155.9" y="130.6">3</text>
<text x="158.9" y="130.6">3</text>
<text x="171.9" y="130.6">3</text>
<text x="174.9" y="130.6">3</text>
<text x="177.9" y="130.6">3</text>
<text x="180.9" y="130.6">3</text>
<text x="183.9" y="130.6">3</text>
<text x="186.9" y="130.6">3</text>
<text x="189.9" y="130.6">3</text>
<text x="192.9" y="130.6">3</text>
<text x="204.9" y="130.6">3</text>
<text x="207.9" y="130.6">3</text>
<text x="210.9" y="130.6">3</text>
<text x="213.9" y="130.6">3</text>
<text x="216.9" y="130.6">3</text>
<text x="219.9" y="130.6">3</text>
<text x="222.9" y="130.6">3</text>
<text x="226" y="130.6">3</text>
<text x="238.9" y="130.6">3</text>
<text x="242" y="130.6">3</text>
<text x="244.9" y="130.6">3</text>
<text x="247.9" y="130.6">3</text>
<text x="251" y="130.6">3</text>
<text x="254" y="130.6">3</text>
<text x="257" y="130.6">3</text>
<text x="260" y="130.6">3</text>
<text x="21.9" y="133.2">0</text>
<text x="21.9" y="135.7">1</text>
<text x="24.9" y="133.2">0</text>
<text x="24.9" y="135.7">2</text>
<text x="27.9" y="133.2">0</text>
<text x="27.9" y="135.7">3</text>
<text x="30.9" y="133.2">0</text>
<text x="30.9" y="135.7">4</text>
<text x="33.9" y="133.2">0</text>
<text x="33.9" y="135.7">5</text>
<text x="36.9" y="133.2">0</text>
<text x="36.9" y="135.7">6</text>
<text x="39.9" y="133.2">0</text>
<text x="39.9" y="135.7">7</text>
<text x="42.9" y="133.2">0</text>
<text x="42.9" y="135.7">8</text>
<text x="45.9" y="133.2">1</text>
<text x="45.9" y="135.7">1</text>
<text x="48.9" y="133.2">1</text>
<text x="48.9" y="135.7">2</text>
<text x="51.9" y="133.2">1</text>
<text x="51.9" y="135.7">3</text>
<text x="54.9" y="133.2">1</text>
<text x="54.9" y="135.7">4</text>
<text x="57.9" y="133.2">1</text>
<text x="57.9" y="135.7">5</text>
<text x="60.9" y="133.2">1</text>
<text x="60.9" y="135.7">6</text>
<text x="63.9" y="133.2">1</text>
<text x="63.9" y="135.7">7</text>
<text x="66.9" y="133.2">1</text>
<text x="66.9" y="135.7">8</text>
<text x="81.9" y="133.2">2</text>
<text x="81.9" y="135.7">1</text>
<text x="84.9" y="133.2">2</text>
<text x="84.9" y="135.7">2</text>
<text x="87.9" y="133.2">2</text>
<text x="87.9" y="135.7">3</text>
<text x="90.9" y="133.2">2</text>
<text x="90.9" y="135.7">4</text>
<text x="93.9" y="133.2">2</text>
<text x="93.9" y="135.7">5</text>
<text x="96.9" y="133.2">2</text>
<text x="96.9" y="135.7">6</text>
<text x="99.9" y="133.2">2</text>
<text x="99.9" y="135.7">7</text>
<text x="102.9" y="133.2">2</text>
<text x="102.9" y="135.7">8</text>
<text x="105.9" y="133.2">3</text>
<text x="105.9" y="135.7">1</text>
<text x="108.9" y="133.2">3</text>
<text x="108.9" y="135.7">2</text>
<text x="111.9" y="133.2">3</text>
<text x="111.9" y="135.7">3</text>
<text x="114.9" y="133.2">3</text>
<text x="114.9" y="135.7">4</text>
<text x="117.9" y="133.2">3</text>
<text x="117.9" y="135.7">5</text>
<text x="120.9" y="133.2">3</text>
<text x="120.9" y="135.7">6</text>
<text x="123.9" y="133.2">3</text>
<text x="123.9" y="135.7">7</text>
<text x="126.9" y="133.2">3</text>
<text x="126.9" y="135.7">8</text>
<text x="137.9" y="133.2">4</text>
<text x="137.9" y="135.7">1</text>
<text x="140.9" y="133.2">4</text>
<text x="140.9" y="135.7">2</text>
<text x="143.9" y="133.2">4</text>
<text x="143.9" y="135.7">3</text>
<text x="146.9" y="133.2">4</text>
<text x="146.9" y="135.7">4</text>
<text x="149.9" y="133.2">4</text>
<text x="149.9" y="135.7">5</text>
<text x="152.9" y="133.2">4</text>
<text x="152.9" y="135.7">6</text>
<text x="155.9" y="133.2">4</text>
<text x="155.9" y="135.7">7</text>
<text x="158.9" y="133.2">4</text>
<text x="158.9" y="135.7">8</text>
<text x="171.9" y="133.2">5</text>
<text x="171.9" y="135.7">1</text>
<text x="174.9" y="133.2">5</text>
<text x="174.9" y="135.7">2</text>
<text x="177.9" y="133.2">5</text>
<text x="177.9" y="135.7">3</text>
<text x="180.9" y="133.2">5</text>
<text x="180.9" y="135.7">4</text>
<text x="183.9" y="133.2">5</text>
<text x="183.9" y="135.7">5</text>
<text x="186.9" y="133.2">5</text>
<text x="186.9" y="135.7">6</text>
<text x="189.9" y="133.2">5</text>
<text x="189.9" y="135.7">7</text>
<text x="192.9" y="133.2">5</text>
<text x="192.9" y="135.7">8</text>
<text x="204.9" y="133.2">6</text>
<text x="204.9" y="135.7">1</text>
<text x="207.9" y="133.2">6</text>
<text x="207.9" y="135.7">2</text>
<text x="210.9" y="133.2">6</text>
<text x="210.9" y="135.7">3</text>
<text x="213.9" y="133.2">6</text>
<text x="213.9" y="135.7">4</text>
<text x="216.9" y="133.2">6</text>
<text x="216.9" y="135.7">5</text>
<text x="219.9" y="133.2">6</text>
<text x="219.9" y="135.7">6</text>
<text x="222.9" y="133.2">6</text>
<text x="222.9" y="135.7">7</text>
<text x="226" y="133.2">6</text>
<text x="226" y="135.7">8</text>
<text x="238.9" y="133.2">7</text>
<text x="238.9" y="135.7">1</text>
<text x="242" y="133.2">7</text>
<text x="242" y="135.7">2</text>
<text x="244.9" y="133.2">7</text>
<text x="244.9" y="135.7">3</text>
<text x="247.9" y="133.2">7</text>
<text x="247.9" y="135.7">4</text>
<text x="251" y="133.2">7</text>
<text x="251" y="135.7">5</text>
<text x="254" y="133.2">7</text>
<text x="254" y="135.7">6</text>
<text x="257" y="133.2">7</text>
<text x="257" y="135.7">7</text>
<text x="260" y="133.2">7</text>
<text x="260" y="135.7">8</text>
<text x="111.1" y="170.6">COMPASS</text>
<text x="112.7" y="173.1">24V DC</text>
<text x="152.4" y="174">GPS</text>
<text x="31.5" y="174.3">AT+</text>
<text x="52.2" y="174.3">AT+ NMEA</text>
<text x="78.6" y="174.8">COMPASS</text>
<text x="82.9" y="177.3">IN</text>
<text x="223.3" y="174.3">AIS</text>
<text x="246.3" y="174.3">RADAR</text>
<text x="146.1" y="191">Title</text>
<text x="196.9" y="191">Vessel</text>
<text x="14.1" y="201">Format</text>
<text x="38.1" y="201">Language</text>
<text x="63.7" y="203">Description</text>
<text x="85" y="203">Date</text>
<text x="98" y="203">Drawn</text>
<text x="114.6" y="203">Checked</text>
<text x="131.9" y="203">Approved</text>
<text x="146.1" y="198.3">Revision</text>
<text x="196.9" y="198.3">Project number</text>
<text x="198.6" y="200.8">NMEA0183_VEINLAND_01</text>
<text x="262.9" y="198.3">Sheet</text>
<text x="264.7" y="200.8">1 of 1</text>
</g>
<g font-size="1.8">
<text x="60.9" y="196.6">NEW INSTALLATION</text>
<text x="82.9" y="196.6">08/06/2026</text>
<text x="96.5" y="196.6">POL RAICH</text>
<text x="147.5" y="193.5">NMEA0183 VEINLAND CONNECTIONS</text>
<text x="198.3" y="193.5">S/Y ANNABELLE II</text>
<text x="16.6" y="203.2">A4</text>
<text x="39.2" y="203.2">ENGLISH</text>
<text x="147.5" y="200.5">A</text>
</g>
<g font-size="1.4">
<text x="26.6" y="25.3">-24V DC</text>
<text x="152.1" y="25.6">-24V DC</text>
<text x="26.9" y="32.9">+24V DC</text>
<text x="152.4" y="32.8">+24V DC</text>
<text x="93.1" y="56.8">HDT</text>
<text x="93.8" y="58.5">IN</text>
<text x="275.7" y="61.3">AIS</text>
<text x="276.1" y="63">IN</text>
<text x="46" y="77.3">HDT</text>
<text x="45.9" y="79">OUT</text>
<text x="56.9" y="83.8">OUT</text>
<text x="57" y="82.1">HDT</text>
<text x="192.4" y="85.1">HDT OUT</text>
<text x="212.6" y="85.1">LOG (B&amp;G)</text>
<text x="108.5" y="95.6">GPS</text>
<text x="143.1" y="92.6">HDT OUT</text>
<text x="196" y="92.6">GPS</text>
<text x="90.1" y="98.4">-24V DC</text>
<text x="26.8" y="106.5" transform="rotate(90 26.8 106.5)">G</text>
<text x="29.9" y="106.6" transform="rotate(90 29.9 106.6)">Y</text>
<text x="44.9" y="105.4" transform="rotate(90 44.9 105.4)">BRW</text>
<text x="47.9" y="105.4" transform="rotate(90 47.9 105.4)">WHT</text>
<text x="50.9" y="106.5" transform="rotate(90 50.9 106.5)">G</text>
<text x="53.9" y="106.6" transform="rotate(90 53.9 106.6)">Y</text>
<text x="80.9" y="106.5" transform="rotate(90 80.9 106.5)">G</text>
<text x="83.9" y="106.6" transform="rotate(90 83.9 106.6)">Y</text>
<text x="90.4" y="105.6">+24V DC</text>
<text x="98.9" y="105.2" transform="rotate(90 98.9 105.2)">WHT</text>
<text x="102.4" y="104.6" transform="rotate(90 102.4 104.6)">BRW</text>
<text x="154.9" y="104.7" transform="rotate(90 154.9 104.7)">GRY</text>
<text x="158.4" y="105.3" transform="rotate(90 158.4 105.3)">PK</text>
<text x="221.8" y="105.5" transform="rotate(90 221.8 105.5)">G</text>
<text x="225" y="105.6" transform="rotate(90 225 105.6)">Y</text>
<text x="237.9" y="104.4" transform="rotate(90 237.9 104.4)">WHT</text>
<text x="241.1" y="104.4" transform="rotate(90 241.1 104.4)">BRW</text>
<text x="243.9" y="105.5" transform="rotate(90 243.9 105.5)">G</text>
<text x="247.1" y="105.6" transform="rotate(90 247.1 105.6)">Y</text>
<text x="249.8" y="105.5" transform="rotate(90 249.8 105.5)">G</text>
<text x="253" y="105.6" transform="rotate(90 253 105.6)">Y</text>
<text x="255.8" y="105.5" transform="rotate(90 255.8 105.5)">G</text>
<text x="259" y="105.6" transform="rotate(90 259 105.6)">Y</text>
<text x="20.9" y="157.4" transform="rotate(90 20.9 157.4)">WHT</text>
<text x="23.9" y="157.4" transform="rotate(90 23.9 157.4)">BRW</text>
<text x="26.9" y="158.5" transform="rotate(90 26.9 158.5)">G</text>
<text x="29.9" y="158.6" transform="rotate(90 29.9 158.6)">Y</text>
<text x="32.9" y="157.5" transform="rotate(90 32.9 157.5)">GRY</text>
<text x="35.9" y="158.1" transform="rotate(90 35.9 158.1)">PK</text>
<text x="38.9" y="157.7" transform="rotate(90 38.9 157.7)">BLU</text>
<text x="41.9" y="157.5" transform="rotate(90 41.9 157.5)">RED</text>
<text x="44.9" y="157.4" transform="rotate(90 44.9 157.4)">WHT</text>
<text x="47.9" y="157.4" transform="rotate(90 47.9 157.4)">BRW</text>
<text x="50.9" y="158.5" transform="rotate(90 50.9 158.5)">G</text>
<text x="53.9" y="158.6" transform="rotate(90 53.9 158.6)">Y</text>
<text x="56.9" y="157.5" transform="rotate(90 56.9 157.5)">GRY</text>
<text x="59.9" y="158.1" transform="rotate(90 59.9 158.1)">PK</text>
<text x="62.9" y="157.7" transform="rotate(90 62.9 157.7)">BLU</text>
<text x="65.9" y="157.5" transform="rotate(90 65.9 157.5)">RED</text>
<text x="80.9" y="157.4" transform="rotate(90 80.9 157.4)">BRW</text>
<text x="84.2" y="158.6" transform="rotate(90 84.2 158.6)">Y</text>
<text x="98.4" y="161.2" transform="rotate(90 98.4 161.2)">BLK</text>
<text x="101.9" y="161" transform="rotate(90 101.9 161)">RED</text>
<text x="148.9" y="157.4" transform="rotate(90 148.9 157.4)">WHT</text>
<text x="151.9" y="157.4" transform="rotate(90 151.9 157.4)">BRW</text>
<text x="154.9" y="158.5" transform="rotate(90 154.9 158.5)">G</text>
<text x="157.9" y="158.6" transform="rotate(90 157.9 158.6)">Y</text>
<text x="221.9" y="158.5" transform="rotate(90 221.9 158.5)">G</text>
<text x="224.9" y="158.6" transform="rotate(90 224.9 158.6)">Y</text>
<text x="237.9" y="157.4" transform="rotate(90 237.9 157.4)">WHT</text>
<text x="240.9" y="157.4" transform="rotate(90 240.9 157.4)">BRW</text>
<text x="243.9" y="158.5" transform="rotate(90 243.9 158.5)">G</text>
<text x="246.9" y="158.6" transform="rotate(90 246.9 158.6)">Y</text>
<text x="249.9" y="157.5" transform="rotate(90 249.9 157.5)">GRY</text>
<text x="252.9" y="158.1" transform="rotate(90 252.9 158.1)">PK</text>
<text x="255.9" y="157.7" transform="rotate(90 255.9 157.7)">BLU</text>
<text x="258.9" y="157.5" transform="rotate(90 258.9 157.5)">RED</text>
</g>
</svg>
